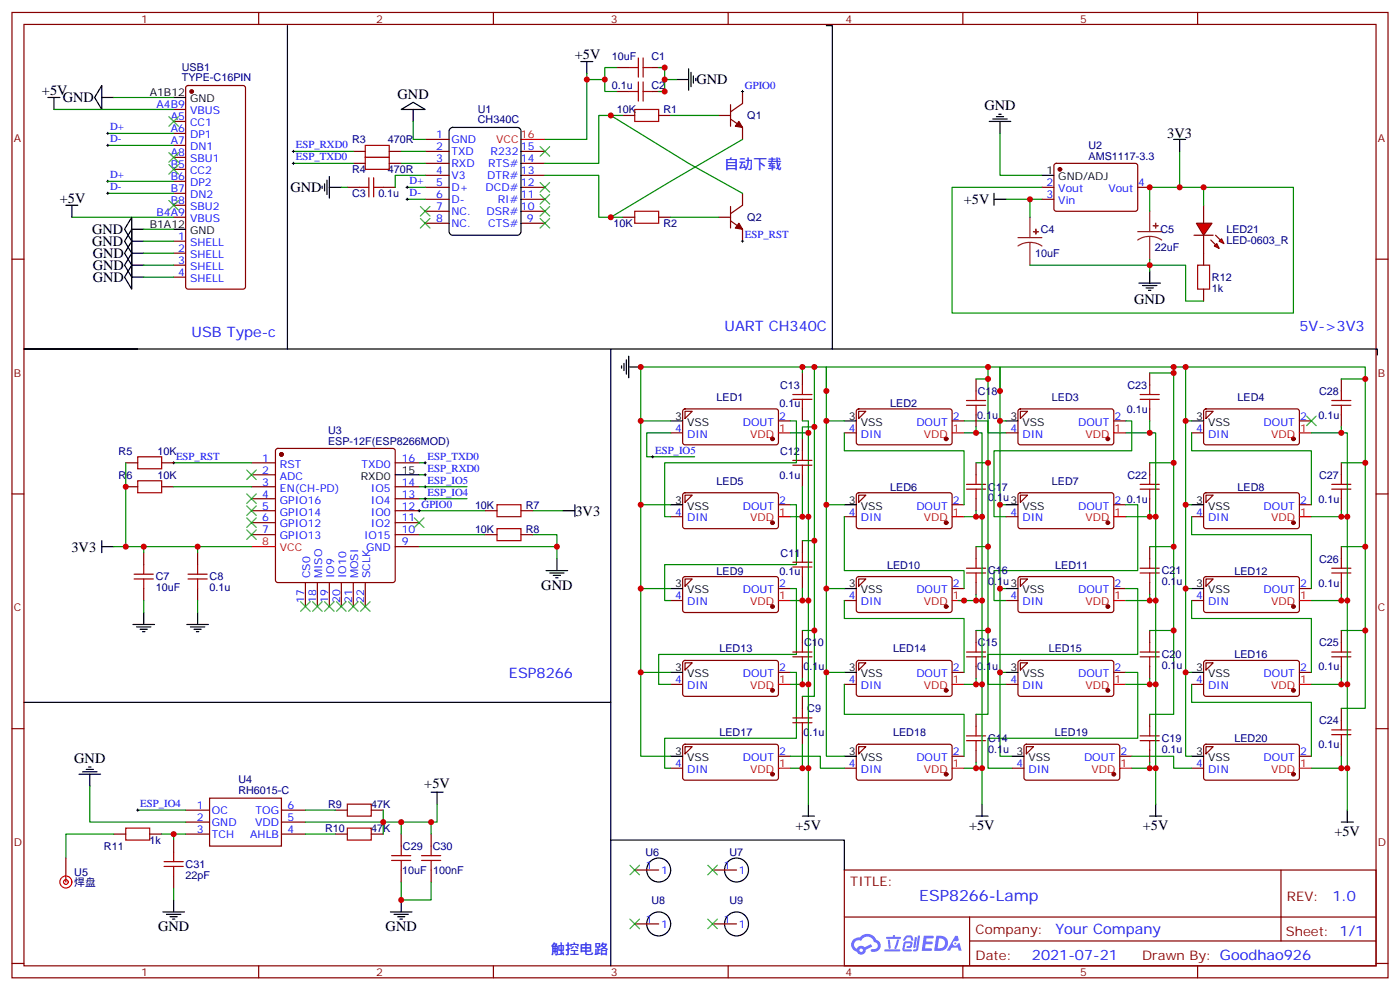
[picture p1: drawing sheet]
<svg xmlns="http://www.w3.org/2000/svg" width="412mm" height="292mm" viewBox="0 0 412 292" stroke-linecap="round" stroke-linejoin="round" font-family="sans-serif">
<g fill="none" stroke="#870000" stroke-width=".35">
<path d="M3.5 3.7h405.4v284.3h-405.4zM7.1 7.2h398.2v277.3h-398.2zM76.2 3.7v3.5M145.3 3.7v3.5M214.5 3.7v3.5M283.6 3.7v3.5M352.8 3.7v3.5M3.5 76.3h3.6M405.3 76.3h3.6M3.5 145.5h3.6M405.3 145.5h3.6M3.5 214.6h3.6"/>
<path d="M405.3 214.6h3.6M248.7 256.3h156.6v28.2h-156.6zM377.3 256.3v20.9M248.7 270.1h156.5M285.6 277.2h119.6M285.6 270.1v14.1M3.5 283.8h3.6M76.2 284.5v3.5M145.3 284.5v3.5M214.5 284.5v3.5M283.6 284.5v3.5M352.8 284.5v3.5"/>
<path d="M405.3 283.8h3.6"/>
</g>
<g fill="#5487ff">
<path d="M272.1 275.6h2.6l.3 .2-.1 .5-2 .1-.1 .9h1.6l.4 .4-.4 .4h-1.7l-.2 1.2h1.8l.3 .4-.2 .3-2.9 .1z"/>
<path d="M281.4 275.6h.7l.4 1.4-.7 .3a.74 .74 0 0 0-1.1 .3 .74 .74 0 0 0 .5 1 .74 .74 0 0 0 .9-.6l.5-.3 .7 2.3h-.9l-.2-.9h-1.9l-.5 .9h-.9z"/>
<path d="M269.5 276h.6l-.4 3a.31 .31 0 0 1-.3 .2 .31 .31 0 0 1-.3-.3z"/>
<path d="M270.4 275.6h.6l-.5 3.9a.89 .89 0 0 1-.7 .7 .89 .89 0 0 1-.9-.3l1-.4z"/>
<path d="M266.8 275.7l.6-.2 1.2 .1 .5 1.3-.6 .2-.4-1-1 .2a.95 .95 0 0 1-1 .8l-.1-.2z"/>
<path d="M266.4 277.4l1.8-.2a1.04 1.04 0 0 1 .6 1.1 1.04 1.04 0 0 1-.8 .9h-.7a.29 .29 0 0 1-.3-.3 .29 .29 0 0 1 .3-.3h.7l.2-.8-1.4 .1-.4 1.7 1.9 .1a.29 .29 0 0 1 .3 .3 .29 .29 0 0 1-.3 .2h-2l-.4-.3 .2-2z"/>
<path d="M260.5 279.7h4.4a.3 .3 0 0 1 .3 .3 .3 .3 0 0 1-.3 .2h-4.3z"/>
<path d="M264.3 276.7h.6l-.5 1.7a1.02 1.02 0 0 1-.7 1.1l-.2-.2z"/>
<path d="M261.5 276.8h.6l.3 2.4-.3 .3-.3-.2z"/>
<path d="M261.1 275.9h1.9l.2-.5h.5l-.1 .5h1.5a.29 .29 0 0 1 .3 .4 .29 .29 0 0 1-.3 .2h-3.9z"/>
<path d="M275.8 275.6l-.6 4.5h1.4a2.27 2.27 0 0 0 2.7-2.3 2.27 2.27 0 0 0-2.7-2.2zM276.6 276.4a1.5 1.5 0 0 1 1.8 1.5 1.5 1.5 0 0 1-1.9 1.4h-.3z"/>
<path d="M251.4 276.7a2.09 2.09 0 0 0 1 3.6 1.37 1.37 0 0 0 1.5 .9 1.37 1.37 0 0 0 1.1-1.4l2-1-.5-.7-1.8 .9a1.4 1.4 0 0 0-2.3 .4 1.32 1.32 0 0 1-.6-1.8 1.32 1.32 0 0 1 1.9-.5 2.02 2.02 0 0 1 2-1.2 2.02 2.02 0 0 1 1.8 1.6 1.09 1.09 0 0 1 1.1 1.4 1.09 1.09 0 0 1-1.6 .6 .41 .41 0 0 0-.5 .4 .41 .41 0 0 0 .4 .5 1.89 1.89 0 0 0 2.4-1.2 1.89 1.89 0 0 0-1.2-2.4 2.98 2.98 0 0 0-5-.7l-1 .2zM253.2 279.9a.52 .52 0 0 1 1 0 .52 .52 0 0 1-1 0z"/>
<circle cx="281.4" cy="277.9" r=".28"/>
</g>
<g fill="none" stroke="#870000" stroke-width=".35">
<path d="M181.7 19.9h3.5M192.3 19.9h3.5M51.2 32.2h3.5M51.2 35.8h3.5M51.2 39.3h3.5M54.9 25.4l.5-.2h16.2l.7 .4v58.9l-.4 .6-16.5 .1-.7-.5v-58.8zM181.7 27h3.5M183.4 34h3.6M192.3 27h3.5M194 34h3.6M211.7 34h3.5M215.2 35.1l3.5 2.4v3.6"/>
<path d="M215.2 30.8v6.4M218.7 27v3.5l-3.5 2.4M51.2 42.8h3.5M51.2 46.4h3.5M51.2 49.9h3.5M51.2 53.4h3.5M51.2 56.9h3.5M102.3 55.2h3.5M104.1 44.6h3.5M104.1 48.1h3.5M112.9 55.2h3.5M114.7 44.6h3.5"/>
<path d="M114.7 48.1h3.5M125.2 44.6h7.1M125.2 48.1h7.1M125.2 51.6h7.1M125.2 55.2h7.1M125.2 58.7h7.1M125.2 41.1h7.1M153.5 44.6h7M153.5 48.1h7M153.5 51.6h7M153.5 55.2h7M153.5 58.7h7"/>
<path d="M218.7 56.9v3.6l-3.5 2.4M306.9 55.2h3.5M306.9 58.7h3.5M310.7 48.3l.4-.2 23.6 .1 .4 .6v13l-.7 .4h-23.5l-.5-.7v-12.7zM335.1 55.2h3.6M51.2 60.5h3.5M51.2 64h3.5M51.2 71h3.5M51.2 74.6h3.5M51.2 78.1h3.5M125.2 62.2h7.1M125.2 65.8h7.1"/>
<path d="M153.5 62.2h7M153.5 65.8h7M183.4 64h3.6M194 64h3.6M211.7 64h3.5M215.2 65.1l3.5 2.4v3.5M215.2 60.8v6.4M51.2 81.6h3.5M236.4 109.9v3.5M287.5 111.6v3.5M338.7 109.9v3.5M395.1 111.6v3.5"/>
<path d="M37 136.3h3.6M47.6 136.3h3.6M74.1 136.3h7M74.1 139.8h7M81.4 132.3l.4-.2h33.9l.5 .2 .2 .5v38.1l-.2 .5-.5 .2h-33.9l-.5-.2-.2-.5v-38.1zM116.4 136.3h7.1M197.6 127.5h3.5M201.3 120.6l.5-.2 27.1 .1 .4 .6-.1 9.5-.6 .4h-27.1l-.4-.7v-9.2zM201.8 121.1h2.1l-2.1 2.2zM229.3 124h3.5M236.4 120.4v3.6M236.4 129.3v3.5"/>
<path d="M236.4 139.8v3.6M248.7 127.5h3.5M252.5 120.6l.4-.2 27.1 .1 .5 .6-.1 9.5-.6 .4h-27.1l-.5-.7v-9.2zM252.9 121.1h2.2l-2.2 2.2zM280.5 124h3.5M287.5 122.2v3.5M287.5 136.3v3.5M296.3 127.5h3.6M300.1 120.6l.5-.2 27.1 .1 .4 .6-.1 9.5-.6 .4h-27.1l-.4-.7v-9.2zM300.6 121.1h2.1l-2.1 2.2zM328.1 124h3.5M338.7 120.4v3.6"/>
<path d="M338.7 136.3v3.5M351 127.5h3.5M354.8 120.6l.4-.2 27.1 .1 .5 .6-.1 9.5-.6 .4h-27.1l-.5-.7v-9.2zM355.2 121.1h2.2l-2.2 2.2zM382.8 124h3.5M395.1 122.2v3.5M395.1 136.3v3.5M37 143.4h3.6M47.6 143.4h3.6M74.1 143.4h7M74.1 146.9h7M74.1 150.4h7"/>
<path d="M74.1 154h7M74.1 157.5h7M116.4 143.4h7.1M116.4 146.9h7.1M116.4 150.4h7.1M116.4 154h7.1M116.4 157.5h7.1M142.9 150.4h3.5M142.9 157.5h3.5M153.5 150.4h3.5M153.5 157.5h3.5M197.6 152.2h3.5"/>
<path d="M201.3 145.3l.5-.2 27.1 .1 .4 .6-.1 9.5-.6 .4h-27.1l-.4-.7v-9.2zM201.8 145.8h2.1l-2.1 2.2zM229.3 148.7h3.5M236.4 159.2v3.6M248.7 152.2h3.5M252.5 145.3l.4-.2 27.1 .1 .5 .6-.1 9.5-.6 .4h-27.1l-.5-.7v-9.2zM252.9 145.8h2.2l-2.2 2.2zM280.5 148.7h3.5M287.5 146.9v3.5M296.3 152.2h3.6M300.1 145.3l.5-.2 27.1 .1 .4 .6-.1 9.5-.6 .4h-27.1l-.4-.7v-9.2zM300.6 145.8h2.1l-2.1 2.2z"/>
<path d="M328.1 148.7h3.5M338.7 146.9v3.5M351 152.2h3.5M354.8 145.3l.4-.2 27.1 .1 .5 .6-.1 9.5-.6 .4h-27.1l-.5-.7v-9.2zM355.2 145.8h2.2l-2.2 2.2zM382.8 148.7h3.5M395.1 146.9v3.5M42.3 162.8v3.5M42.3 173.4v3.5M58.2 162.8v3.5M58.2 173.4v3.5M90 171.6v7"/>
<path d="M93.5 171.6v7M97 171.6v7M100.5 171.6v7M104.1 171.6v7M107.6 171.6v7M116.4 161h7.1M197.6 176.9h3.5M201.3 170l.5-.2 27.1 .1 .4 .6-.1 9.5-.6 .4-27.1-.1-.4-.6v-9.2zM201.8 170.5h2.1l-2.1 2.1zM229.3 173.4h3.5M236.4 169.8v3.6M248.7 176.9h3.5"/>
<path d="M252.5 170l.4-.2 27.1 .1 .5 .6-.1 9.5-.6 .4-27.1-.1-.5-.6v-9.2zM252.9 170.5h2.2l-2.2 2.1zM280.5 173.4h3.5M287.5 161v3.5M287.5 171.6v3.5M296.3 176.9h3.6M300.1 170l.5-.2 27.1 .1 .4 .6-.1 9.5-.6 .4-27.1-.1-.4-.6v-9.2zM300.6 170.5h2.1l-2.1 2.1zM328.1 173.4h3.5M338.7 161v3.5M338.7 171.6v3.5M351 176.9h3.5"/>
<path d="M354.8 170l.4-.2 27.1 .1 .5 .6-.1 9.5-.6 .4-27.1-.1-.5-.6v-9.2zM355.2 170.5h2.2l-2.2 2.1zM382.8 173.4h3.5M395.1 161v3.5M395.1 171.6v3.5M201.3 194.7l.5-.2 27.1 .1 .4 .6-.1 9.5-.6 .4-27.1-.1-.4-.6v-9.2zM201.8 195.2h2.1l-2.1 2.1zM229.3 198h3.5M236.4 185.7v3.5M236.4 196.3v3.5M252.5 194.7l.4-.2 27.1 .1 .5 .6-.1 9.5-.6 .4-27.1-.1-.5-.6v-9.2zM252.9 195.2h2.2l-2.2 2.1z"/>
<path d="M280.5 198h3.5M287.5 185.7v3.5M287.5 196.3v3.5M300.1 194.7l.5-.2 27.1 .1 .4 .6-.1 9.5-.6 .4-27.1-.1-.4-.6v-9.2zM300.6 195.2h2.1l-2.1 2.1zM328.1 198h3.5M338.7 185.7v3.5M338.7 196.3v3.5M354.8 194.7l.4-.2 27.1 .1 .5 .6-.1 9.5-.6 .4-27.1-.1-.5-.6v-9.2zM355.2 195.2h2.2l-2.2 2.1zM382.8 198h3.5M395.1 185.7v3.5"/>
<path d="M395.1 196.3v3.5M197.6 201.6h3.5M201.3 219.4l.5-.2 27.1 .1 .4 .6-.1 9.5-.6 .4-27.1-.1-.4-.6v-9.2zM201.8 219.9h2.1l-2.1 2.1zM236.4 205.1v3.5M236.4 215.7v3.5M248.7 201.6h3.5M252.5 219.4l.4-.2 27.1 .1 .5 .6-.1 9.5-.6 .4-27.1-.1-.5-.6v-9.2zM252.9 219.9h2.2l-2.2 2.1zM287.5 210.4v3.5M296.3 201.6h3.6M301.9 219.4l.4-.2 27.1 .1 .4 .6v9.5l-.7 .4-27-.1-.5-.6v-9.2z"/>
<path d="M302.3 219.9h2.1l-2.1 2.1zM338.7 210.4v3.5M351 201.6h3.5M354.8 219.4l.4-.2 27.1 .1 .5 .6-.1 9.5-.6 .4-27.1-.1-.5-.6v-9.2zM355.2 219.9h2.2l-2.2 2.1zM395.1 208.6v3.6M395.1 219.2v3.5M54.7 238.6h7M61.7 235.1h21.2v14.1h-21.2zM82.9 238.6h7.1M98.8 238.6h3.5M109.4 238.6h3.5"/>
<path d="M197.6 226.3h3.5M229.3 222.7h3.5M248.7 226.3h3.5M280.5 222.7h3.5M287.5 221v3.5M298.1 226.3h3.5M329.8 222.7h3.6M338.7 221v3.5M351 226.3h3.5M382.8 222.7h3.5M19.4 252.7v7.1M33.5 245.7h3.5"/>
<path d="M44.1 245.7h3.5M51.2 247.4v3.6M51.2 258v3.5M54.7 242.1h7M54.7 245.7h7M82.9 242.1h7.1M82.9 245.7h7.1M98.8 245.7h3.5M109.4 245.7h3.5M118.2 245.7v3.5M118.2 256.3v3.5M127 245.7v3.5"/>
<path d="M127 256.3v3.5"/>
</g>
<g fill="#870000" stroke="#870000" stroke-width=".35">
<path d="M217.7 35.8l1 1.7-2.1-.3z"/>
<path d="M217.7 65.8l1 1.7-2.1-.3z"/>
<circle cx="56.4" cy="27" r=".53"/>
<circle cx="82.9" cy="133.8" r=".53"/>
<circle cx="227.5" cy="129.3" r=".53"/>
<circle cx="278.7" cy="129.3" r=".53"/>
<circle cx="326.3" cy="129.3" r=".53"/>
<circle cx="381" cy="129.3" r=".53"/>
<circle cx="227.5" cy="154" r=".53"/>
<circle cx="278.7" cy="154" r=".53"/>
<circle cx="326.3" cy="154" r=".53"/>
<circle cx="381" cy="154" r=".53"/>
<circle cx="227.5" cy="178.6" r=".53"/>
<circle cx="278.7" cy="178.6" r=".53"/>
<circle cx="326.3" cy="178.6" r=".53"/>
<circle cx="381" cy="178.6" r=".53"/>
<circle cx="227.5" cy="203.3" r=".53"/>
<circle cx="278.7" cy="203.3" r=".53"/>
<circle cx="326.3" cy="203.3" r=".53"/>
<circle cx="381" cy="203.3" r=".53"/>
<circle cx="227.5" cy="228" r=".53"/>
<circle cx="278.7" cy="228" r=".53"/>
<circle cx="328.1" cy="228" r=".53"/>
<circle cx="381" cy="228" r=".53"/>
<circle cx="312.2" cy="49.9" r=".53"/>
</g>
<g fill="none" stroke="#000" stroke-width=".35">
<path d="M84.7 7.5v95.3h-77.6h33.5M171.1 18.1h3.5M172.9 18.1v3.6M243.4 7.5h1.8v95.3h-160.5M14.1 28.7h3.5M15.9 28.7v3.5M30 25.2v7l-2.1-3.5zM30 28.7h3.5M51.2 28.7h3.5M118.2 32.2l3.5-2.1 3.5 2.1zM121.7 32.2v3.6M132.5 38l.8-.5h19.1l.9 .5 .2 .6v29.6l-.5 .9-.6 .2h-19.1l-.8-.5-.2-.6v-29.6z"/>
<path d="M199.3 23.4h3.5M202.8 20.2v6.4M203.6 21.3v4.2M204.3 22.4v2.1M205 23.1v.7M291.4 35.8h6.3M292.5 35.1h4.2M293.5 34.4h2.1M294.2 33.7h.7M294.6 35.8v3.5M94.9 54.8v.7M95.6 54.1v2.1"/>
<path d="M96.3 53.1v4.2M97 55.2h3.5M97 52v6.3M292.8 58.7h3.5M292.8 56.9v3.6M306.9 51.6h3.5M345.7 41.1h3.5M347.5 41.1v3.5M19.4 60.5h3.5M21.2 60.5v3.5M38.8 67.5v7.1l-2.1-3.6zM38.8 71v7.1l-2.1-3.5z"/>
<path d="M38.8 74.6v7l-2.1-3.5zM38.8 78.1v7.1l-2.1-3.6zM38.8 64v7l-2.1-3.5zM38.8 67.5h3.5M38.8 71h3.5M38.8 74.6h3.5M38.8 78.1h3.5M51.2 67.5h3.5M338.7 79.9v3.5M38.8 81.6h3.5M335.5 83.4h6.3M336.5 84.1h4.3"/>
<path d="M337.6 84.8h2.1M338.3 85.5h.7M179.9 102.8v104.1h-172.8M183.1 107.7v.7M183.8 107v2.1M184.5 106v4.2M185.2 108.1h3.5M185.2 104.9v6.4M245.2 102.8h160.5v1.8M116.4 139.8h7.1M197.6 124h3.5M248.7 124h3.5"/>
<path d="M296.3 124h3.6M351 124h3.5M30 159.2v3.6M165.8 150.4h3.5M169.3 148.7v3.5M197.6 148.7h3.5M248.7 148.7h3.5M296.3 148.7h3.6M351 148.7h3.5M30 161h3.5M160.9 168.1h6.3M161.9 168.8h4.3"/>
<path d="M163 169.5h2.1M163.7 170.2h.7M164 164.5v3.6M197.6 173.4h3.5M248.7 173.4h3.5M296.3 173.4h3.6M351 173.4h3.5M39.2 183.9h6.3M40.2 184.6h4.2M41.3 185.3h2.1M42 186.1h.7M42.3 180.4v3.5"/>
<path d="M55 183.9h6.4M56.1 184.6h4.2M57.1 185.3h2.2M57.9 186.1h.7M58.2 180.4v3.5M197.6 198h3.5M248.7 198h3.5M296.3 198h3.6M351 198h3.5M179.9 206.9v77.6M23.3 228h6.3M24.3 227.3h4.3"/>
<path d="M25.4 226.6h2.1M26.1 225.9h.7M26.5 228v3.6M127 233.3h3.5M128.8 233.3v3.6M197.6 222.7h3.5M238.1 236.9v3.5M248.7 222.7h3.5M289.3 236.9v3.5M298.1 222.7h3.5M340.4 236.9v3.5M351 222.7h3.5"/>
<path d="M396.9 238.6v3.5M236.4 240.4h3.5M287.5 240.4h3.5M338.7 240.4h3.5M395.1 242.1h3.5M48 268.6h6.3M49 269.3h4.3M50.1 270h2.1M50.8 270.7h.7M51.2 265.1v3.5M115 268.6h6.4M116.1 269.3h4.2"/>
<path d="M117.1 270h2.1M117.8 270.7h.7M118.2 265.1v3.5"/>
</g>
<g fill="none" stroke="#008700" stroke-width=".35">
<path d="M181.7 19.9h-3.5v3.5h-5.3v-1.7M194 19.9h1.8v3.5h3.5M15.9 32.2h35.3M31.7 39.3h19.5M33.5 28.7h17.7M121.7 35.8v5.3h3.5M172.9 23.4v17.7h-12.4M178.2 23.4v3.6h3.5M179.9 34l22.9 14.1 15.9 8.8M183.4 34h-7v14.1h-15.9M195.8 23.4v3.6h-1.8M197.6 34h14.1"/>
<path d="M294.6 39.3v12.3h12.3M31.7 42.8h19.5M31.7 53.4h19.5M31.7 56.9h19.5M86.4 44.6h17.7M86.4 48.1h17.7M100.5 55.2h1.8M118.2 44.6h7M118.2 48.1h7M119.9 55.2h5.3M119.9 58.7h5.3M125.2 51.6h-8.8v3.6"/>
<path d="M160.5 51.6h15.9v12.4h7M218.7 41.1l-38.8 22.9M296.3 58.7h10.6M303.4 58.7v5.3M347.5 44.6v10.6h7M21.2 64h30M42.3 71h8.9M42.3 74.6h8.9M42.3 78.1h8.9M42.3 67.5h8.9M197.6 64h14.1M303.4 78.1h35.3v1.8"/>
<path d="M42.3 81.6h8.9M236.4 108.1v1.8M239.9 108.1v97h-3.5M243.4 115.1v-7h51.2v15.9h1.7M287.5 111.6h3.5M291 108.1v102.3h-3.5M294.6 115.1v-7h54.6v15.9h1.8M338.7 109.9h7M345.7 108.1v102.3h-7M349.2 108.1h53v100.5h-7.1M395.1 111.6h7.1M37 136.3v24.7"/>
<path d="M51.2 136.3h22.9M123.5 136.3h1.7M123.5 139.8h1.7M188.7 124v24.7h8.9M197.6 124h-8.9v-15.9h54.7v15.9h5.3M197.6 127.5h-7.1v7h14.1M232.8 127.5h5.3v24.7M236.4 124h1.7v3.5M239.9 125.7h-3.5v3.6M243.4 124v24.7h5.3M248.7 127.5v5.3h35.3v15.9M284 124h7v3.5h5.3"/>
<path d="M284 127.5h5.3v24.7M287.5 136.3h3.5M287.5 125.7v1.8M294.6 124v24.7h1.7M331.6 124h1.8v8.8h-40.6v19.4h3.5M331.6 127.5h8.8v24.7M338.7 136.3h7M338.7 124v3.5M349.2 124v24.7h1.8M351 127.5v5.3h35.3v15.9M395.1 125.7v1.8h-8.8M395.1 136.3h7.1"/>
<path d="M51.2 143.4h22.9M123.5 143.4h14.1M123.5 150.4h19.4M123.5 157.5h19.4M123.5 146.9h14.1M157 150.4h8.8M157 157.5h7v3.5M188.7 148.7v24.7h8.9M232.8 148.7h1.8v17.6h-38.8v10.6h1.8M232.8 152.2h5.3v24.7M236.4 143.4v8.8M236.4 159.2h3.5"/>
<path d="M243.4 148.7v24.7h5.3M248.7 152.2v15.9h35.3v5.3M284 152.2h5.3v24.7M287.5 150.4v1.8M294.6 148.7v24.7h1.7M331.6 148.7h3.5v19.4h-42.3v8.8h3.5M331.6 152.2h8.8v24.7M338.7 150.4v1.8M349.2 148.7v24.7h1.8M351 152.2v5.3h35.3v15.9M386.3 152.2h10.6v24.7M395.1 150.4v1.8"/>
<path d="M33.5 161h40.6M42.3 161v1.8M42.3 176.9v3.5M58.2 161v1.8M58.2 176.9v3.5M123.5 161h40.5v3.5M188.7 173.4v24.6h8.9M232.8 173.4h1.8v19.4h-40.6v8.8h3.6M232.8 176.9h5.3v24.7M236.4 173.4v3.5M243.4 173.4v24.6h5.3M248.7 176.9v5.3h35.3v15.8"/>
<path d="M282.2 176.9h7.1v24.7M287.5 175.1v1.8M287.5 161h3.5M294.6 173.4v24.6h1.7M331.6 173.4h3.5v19.4h-44.1v8.8h5.3M331.6 176.9h8.8v24.7M338.7 161h7M338.7 175.1v1.8M349.2 173.4v24.6h1.8M351 176.9v5.3h35.3v15.8M386.3 176.9h10.6v24.7M395.1 161h7.1"/>
<path d="M395.1 175.1v1.8M188.7 198v24.7h8.9M232.8 198h1.8v19.5h-38.8v8.8h1.8M236.4 199.8v1.8M236.4 185.7h3.5M243.4 198v24.7h5.3M287.5 185.7h3.5M287.5 199.8v1.8M294.6 198v24.7h3.5M331.6 198h3.5v19.5h-44.1v8.8h7.1M338.7 185.7h7M338.7 199.8v1.8"/>
<path d="M349.2 198v24.7h1.8M395.1 185.7h7.1M395.1 199.8v1.8M232.8 201.6h5.3v24.7M236.4 219.2v7.1M248.7 201.6v8.8h35.3v12.3M284 201.6h5.3v24.7M331.6 201.6h8.8v24.7M351 201.6v5.3h35.3v15.8M386.3 201.6h10.6v24.7M26.5 231.6v10.5h28.2M40.6 238.6h14.1"/>
<path d="M90 238.6h8.8M112.9 238.6v7.1M128.8 236.9v5.2h-38.8M232.8 222.7h8.9v3.6h7M232.8 226.3h5.3v10.6M284 226.3h5.3v10.6M287.5 224.5v1.8M333.4 222.7h12.3v3.6h5.3M333.4 226.3h7v10.6M338.7 224.5v1.8M386.3 226.3h10.6v12.3M395.1 222.7v3.6"/>
<path d="M33.5 245.7h-14.1v7M47.6 245.7h7.1M51.2 245.7v1.7M90 245.7h8.8M118.2 259.8v5.3h8.8v-5.3M118.2 242.1v3.6M127 242.1v3.6M51.2 261.5v3.6"/>
</g>
<g fill="none" stroke="#3c3" stroke-width=".35">
<path d="M49.7 34.4l2.9 2.8M52.6 34.4l-2.9 2.8M49.7 44.9l2.9 2.9M49.7 48.5l2.9 2.8M49.7 59.1l2.9 2.8M52.6 44.9l-2.9 2.9M52.6 48.5l-2.9 2.8M52.6 59.1l-2.9 2.8M159.1 43.2l2.8 2.8M159.1 53.8l2.8 2.8M159.1 57.3l2.8 2.8M161.9 43.2l-2.8 2.8"/>
<path d="M161.9 53.8l-2.8 2.8M161.9 57.3l-2.8 2.8M123.8 60.8l2.8 2.8M123.8 64.3l2.8 2.9M126.6 60.8l-2.8 2.8M126.6 64.3l-2.8 2.9M159.1 60.8l2.8 2.8M159.1 64.3l2.8 2.9M161.9 60.8l-2.8 2.8M161.9 64.3l-2.8 2.9M72.7 138.4l2.8 2.9M75.5 138.4l-2.8 2.9"/>
<path d="M384.9 122.6l2.8 2.8M387.7 122.6l-2.8 2.8M72.7 145.5l2.8 2.8M72.7 149l2.8 2.8M72.7 152.5l2.8 2.9M72.7 156.1l2.8 2.8M75.5 145.5l-2.8 2.8M75.5 149l-2.8 2.8M75.5 152.5l-2.8 2.9M75.5 156.1l-2.8 2.8M122.1 152.5l2.8 2.9M124.9 152.5l-2.8 2.9"/>
<path d="M88.5 177.2l2.9 2.9M91.4 177.2l-2.9 2.9M92.1 177.2l2.8 2.9M94.9 177.2l-2.8 2.9M95.6 177.2l2.8 2.9M98.4 177.2l-2.8 2.9M99.1 177.2l2.9 2.9M102 177.2l-2.9 2.9M102.7 177.2l2.8 2.9M105.5 177.2l-2.8 2.9M106.2 177.2l2.8 2.9M109 177.2l-2.8 2.9"/>
</g>
<g fill="none" stroke="#000" stroke-width=".29">
<path d="M31.4 39.3h.7M31.7 38.9v.8M218.4 27h.7M218.7 26.6v.7M31.4 42.8h.7M31.4 53.4h.7M31.4 56.9h.7M31.7 42.5v.7M31.7 53.1v.7M31.7 56.6v.7M86.1 44.6h.7M86.1 48.1h.7"/>
<path d="M86.4 44.2v.7M86.4 47.8v.7M119.6 55.2h.7M119.6 58.7h.7M119.9 54.8v.7M119.9 58.3v.8M218.4 71h.7M218.7 70.7v.7M50.8 136.3h.7M51.2 136v.7M124.9 136.3h.7M124.9 139.8h.7"/>
<path d="M125.2 136v.7M125.2 139.5v.7M191.9 134.5h.7M192.3 134.2v.7M123.1 150.4h.7M123.5 150.1v.7M124.9 143.4h.7M124.9 146.9h.7M125.2 143v.7M125.2 146.5v.7M40.2 238.6h.7M40.6 238.3v.7"/>
</g>
<g fill="none" stroke="#f00" stroke-width=".35">
<path d="M153.5 41.1h7M229.3 127.5h3.5M280.5 127.5h3.5M328.1 127.5h3.5M382.8 127.5h3.5M229.3 152.2h3.5M280.5 152.2h3.5M328.1 152.2h3.5M382.8 152.2h3.5M74.1 161h7M229.3 176.9h3.5M280.5 176.9h3.5"/>
<path d="M328.1 176.9h3.5M382.8 176.9h3.5M229.3 201.6h3.5M280.5 201.6h3.5M328.1 201.6h3.5M382.8 201.6h3.5M229.3 226.3h3.5M280.5 226.3h3.5M329.8 226.3h3.6M382.8 226.3h3.5"/>
<circle cx="19.4" cy="259.8" r="1.76"/>
<circle cx="19.4" cy="259.8" r=".71"/>
</g>
<g fill="none" stroke="#a10000" stroke-width=".35">
<path d="M185.2 19.9h2.8M188 17.1v5.6M189.4 19.9h2.9M189.4 17.1v5.6M185.2 27h2.8M187 32.2h7v3.6h-7zM188 24.1v5.7M189.4 24.1v5.7M189.4 27h2.9M105.8 55.2h2.9M107.6 42.8h7.1v3.6h-7.1zM107.6 46.4h7.1v3.5h-7.1z"/>
<path d="M108.7 52.4v5.6M110.1 55.2h2.8M110.1 52.4v5.6M187 62.2h7v3.6h-7zM233.5 116.2h5.7M233.5 117.6h5.7M236.4 113.4v2.8M236.4 117.6v2.8M284.7 118h5.6M284.7 119.4h5.6M287.5 115.1v2.9M287.5 119.4v2.8"/>
<path d="M335.8 116.2h5.7M335.8 117.6h5.7M338.7 113.4v2.8M338.7 117.6v2.8M392.3 118h5.6M392.3 119.4h5.6M395.1 115.1v2.9M395.1 119.4v2.8M40.6 134.5h7v3.6h-7zM233.5 137h5.7M233.5 135.6h5.7M236.4 132.8v2.8"/>
<path d="M236.4 137v2.8M287.5 139.8v2.9M338.7 139.8v2.9M395.1 139.8v2.9M40.6 141.6h7v3.5h-7zM146.4 148.7h7.1v3.5h-7.1zM146.4 155.7h7.1v3.5h-7.1zM284.7 144.1h5.6M284.7 142.7h5.6M287.5 144.1v2.8M335.8 144.1h5.7M335.8 142.7h5.7"/>
<path d="M338.7 144.1v2.8M392.3 144.1h5.6M392.3 142.7h5.6M395.1 144.1v2.8M39.5 170.5h5.7M39.5 169.1h5.7M42.3 166.3v2.8M42.3 170.5v2.9M55.4 170.5h5.6M55.4 169.1h5.6M58.2 166.3v2.8M58.2 170.5v2.9"/>
<path d="M233.5 167h5.7M233.5 165.6h5.7M236.4 162.8v2.8M236.4 167v2.8M284.7 168.8h5.6M284.7 167.4h5.6M287.5 164.5v2.9M287.5 168.8v2.8M335.8 168.8h5.7M335.8 167.4h5.7M338.7 164.5v2.9M338.7 168.8v2.8"/>
<path d="M392.3 168.8h5.6M392.3 167.4h5.6M395.1 164.5v2.9M395.1 168.8v2.8M233.5 193.5h5.7M233.5 192.1h5.7M236.4 189.2v2.9M236.4 193.5v2.8M284.7 193.5h5.6M284.7 192.1h5.6M287.5 189.2v2.9M287.5 193.5v2.8"/>
<path d="M335.8 193.5h5.7M335.8 192.1h5.7M338.7 189.2v2.9M338.7 193.5v2.8M392.3 193.5h5.6M392.3 192.1h5.6M395.1 189.2v2.9M395.1 193.5v2.8M233.5 212.9h5.7M233.5 211.5h5.7M236.4 208.6v2.9M236.4 212.9v2.8"/>
<path d="M284.7 218.2h5.6M284.7 216.7h5.6M287.5 213.9v2.8M287.5 218.2v2.8M335.8 218.2h5.7M335.8 216.7h5.7M338.7 213.9v2.8M338.7 218.2v2.8M392.3 216.4h5.6M392.3 215h5.6M395.1 212.2v2.8M395.1 216.4v2.8"/>
<path d="M102.3 236.9h7.1v3.5h-7.1zM37 243.9h7.1v3.5h-7.1zM48.3 255.2h5.7M48.3 253.8h5.7M51.2 251v2.8M51.2 255.2v2.8M102.3 243.9h7.1v3.5h-7.1zM115.4 253.4h5.6M115.4 252h5.6M118.2 249.2v2.8M118.2 253.4v2.9M124.2 253.4h5.6"/>
<path d="M124.2 252h5.6M127 249.2v2.8M127 253.4v2.9"/>
</g>
<path d="M299.9 70h7M303.4 71.4l-1.9 .2-1.6 .9M303.4 71.4l1.8 .2 1.7 .9M303.4 64v6M303.4 71.4v6.7" fill="none" stroke="#8c2424" stroke-width=".35"/>
<g fill="#8c2424" stroke="#8c2424" stroke-width=".35">
<path d="M304.4 68.2l1.5 .1z"/>
<path d="M305.1 67.5l.1 1.4z"/>
</g>
<g fill="#f00" stroke="#870000" stroke-width=".35">
<path d="M352.4 65.8h4.6l-2.5 3.5z"/>
<path d="M351.7 69.3h5.7z"/>
</g>
<g fill="#870000" stroke="#870000" stroke-width=".35">
<path d="M358.1 69.3l1.4 1.4z"/>
<path d="M356.7 70.7l1.4 1.4z"/>
</g>
<g fill="#f00" stroke="#870000" stroke-width=".35">
<path d="M359.1 71l.7-.7 .7 1.5z"/>
<path d="M357.7 72.5l.7-.7 .7 1.4z"/>
</g>
<path d="M354.5 60.5v5.3M354.5 69.3v8.8M354.5 85.2v3.5M187 256.3h7M209.9 256.3h7.1M187 272.1h7M209.9 272.1h7.1" fill="none" stroke="#870000" stroke-width=".35"/>
<path d="M306.9 55.2h-26.4v37h100.5v-37h-26.5v5.3M347.5 55.2h-8.8v7M338.7 76.3v1.8h10.5v10.6h5.3M232.8 124h1.8v12.3h-38.8v15.9h1.8M395.1 127.5h1.8v24.7" fill="none" stroke="#008700" stroke-width=".35"/>
<path d="M352.8 78.1h3.5v7.1h-3.5z" fill="none" stroke="#a10000" stroke-width=".35"/>
<path d="M335.1 68.2h7.1M338.7 69.6l-1.9 .3-1.7 .8M338.7 69.6l1.8 .3 1.7 .8M338.7 62.2v6M338.7 69.6v6.7" fill="none" stroke="#8c2424" stroke-width=".35"/>
<g fill="#8c2424" stroke="#8c2424" stroke-width=".35">
<path d="M339.7 66.5h1.4z"/>
<path d="M340.4 65.8v1.4z"/>
</g>
<g fill="none" stroke="#000" stroke-width=".35">
<path d="M179.9 247.4h68.8v8.9"/>
<circle cx="194" cy="256.3" r="3.5"/>
<circle cx="217" cy="256.3" r="3.5"/>
<circle cx="194" cy="272.1" r="3.5"/>
<circle cx="217" cy="272.1" r="3.5"/>
</g>
<path d="M185.6 254.8l2.8 2.9M188.4 254.8l-2.8 2.9M208.5 254.8l2.8 2.9M211.3 254.8l-2.8 2.9M185.6 270.7l2.8 2.8M188.4 270.7l-2.8 2.8M208.5 270.7l2.8 2.8M211.3 270.7l-2.8 2.8" fill="none" stroke="#3c3" stroke-width=".35"/>
<g fill="#c00">
<circle cx="178.2" cy="23.4" r=".88"/>
<circle cx="195.8" cy="23.4" r=".88"/>
<circle cx="195.8" cy="27" r=".88"/>
<circle cx="195.8" cy="19.9" r=".88"/>
<circle cx="172.9" cy="23.4" r=".88"/>
<circle cx="179.9" cy="34" r=".88"/>
<circle cx="179.9" cy="64" r=".88"/>
<circle cx="42.3" cy="161" r=".88"/>
<circle cx="58.2" cy="161" r=".88"/>
<circle cx="37" cy="161" r=".88"/>
<circle cx="37" cy="143.4" r=".88"/>
<circle cx="188.7" cy="124" r=".88"/>
<circle cx="188.7" cy="148.7" r=".88"/>
<circle cx="188.7" cy="173.4" r=".88"/>
<circle cx="188.7" cy="198" r=".88"/>
<circle cx="243.4" cy="124" r=".88"/>
<circle cx="243.4" cy="148.7" r=".88"/>
<circle cx="243.4" cy="173.4" r=".88"/>
<circle cx="243.4" cy="198" r=".88"/>
<circle cx="243.4" cy="115.1" r=".88"/>
<circle cx="294.6" cy="124" r=".88"/>
<circle cx="294.6" cy="148.7" r=".88"/>
<circle cx="294.6" cy="173.4" r=".88"/>
<circle cx="294.6" cy="198" r=".88"/>
<circle cx="294.6" cy="115.1" r=".88"/>
<circle cx="349.3" cy="124" r=".88"/>
<circle cx="349.3" cy="148.7" r=".88"/>
<circle cx="349.3" cy="173.4" r=".88"/>
<circle cx="349.3" cy="198" r=".88"/>
<circle cx="236.4" cy="226.3" r=".88"/>
<circle cx="238.1" cy="226.3" r=".88"/>
<circle cx="236.4" cy="201.6" r=".88"/>
<circle cx="239.9" cy="185.7" r=".88"/>
<circle cx="238.1" cy="201.6" r=".88"/>
<circle cx="239.9" cy="159.2" r=".88"/>
<circle cx="238.1" cy="176.9" r=".88"/>
<circle cx="238.1" cy="152.2" r=".88"/>
<circle cx="236.4" cy="176.9" r=".88"/>
<circle cx="236.4" cy="152.2" r=".88"/>
<circle cx="239.9" cy="125.7" r=".88"/>
<circle cx="239.9" cy="108.1" r=".88"/>
<circle cx="238.1" cy="127.5" r=".88"/>
<circle cx="236.4" cy="108.1" r=".88"/>
<circle cx="287.5" cy="226.3" r=".88"/>
<circle cx="291" cy="108.1" r=".88"/>
<circle cx="289.3" cy="226.3" r=".88"/>
<circle cx="287.5" cy="201.6" r=".88"/>
<circle cx="291" cy="185.7" r=".88"/>
<circle cx="289.3" cy="201.6" r=".88"/>
<circle cx="287.5" cy="176.9" r=".88"/>
<circle cx="291" cy="161" r=".88"/>
<circle cx="289.3" cy="176.9" r=".88"/>
<circle cx="287.5" cy="152.2" r=".88"/>
<circle cx="291" cy="136.3" r=".88"/>
<circle cx="289.3" cy="152.2" r=".88"/>
<circle cx="287.5" cy="127.5" r=".88"/>
<circle cx="291" cy="111.6" r=".88"/>
<circle cx="338.7" cy="226.3" r=".88"/>
<circle cx="345.7" cy="108.1" r=".88"/>
<circle cx="340.4" cy="226.3" r=".88"/>
<circle cx="338.7" cy="201.6" r=".88"/>
<circle cx="345.7" cy="185.7" r=".88"/>
<circle cx="340.4" cy="201.6" r=".88"/>
<circle cx="338.7" cy="176.9" r=".88"/>
<circle cx="345.7" cy="161" r=".88"/>
<circle cx="340.4" cy="176.9" r=".88"/>
<circle cx="338.7" cy="152.2" r=".88"/>
<circle cx="345.7" cy="136.3" r=".88"/>
<circle cx="340.4" cy="152.2" r=".88"/>
<circle cx="338.7" cy="127.5" r=".88"/>
<circle cx="345.7" cy="109.9" r=".88"/>
<circle cx="395.1" cy="226.3" r=".88"/>
<circle cx="349.3" cy="108.1" r=".88"/>
<circle cx="396.9" cy="226.3" r=".88"/>
<circle cx="395.1" cy="201.6" r=".88"/>
<circle cx="402.2" cy="185.7" r=".88"/>
<circle cx="396.9" cy="201.6" r=".88"/>
<circle cx="395.1" cy="176.9" r=".88"/>
<circle cx="402.2" cy="161" r=".88"/>
<circle cx="396.9" cy="176.9" r=".88"/>
<circle cx="395.1" cy="152.2" r=".88"/>
<circle cx="402.2" cy="136.3" r=".88"/>
<circle cx="402.2" cy="111.6" r=".88"/>
<circle cx="284" cy="176.9" r=".88"/>
<circle cx="118.2" cy="242.1" r=".88"/>
<circle cx="127" cy="242.1" r=".88"/>
<circle cx="118.2" cy="265.1" r=".88"/>
<circle cx="112.9" cy="242.1" r=".88"/>
<circle cx="51.2" cy="245.7" r=".88"/>
<circle cx="303.4" cy="58.7" r=".88"/>
<circle cx="338.7" cy="78.1" r=".88"/>
<circle cx="354.5" cy="55.2" r=".88"/>
<circle cx="347.5" cy="55.2" r=".88"/>
<circle cx="338.7" cy="55.2" r=".88"/>
<circle cx="188.7" cy="108.1" r=".88"/>
<circle cx="396.9" cy="152.2" r=".88"/>
<circle cx="395.1" cy="127.5" r=".88"/>
<circle cx="164" cy="161" r=".88"/>
</g>
<text font-size="4.6" fill="#00f" x="270.8" y="265.3">ESP8266-Lamp</text>
<g font-size="4.2">
<text x="169.3" y="17.4">+5V</text>
<text x="12.3" y="28">+5V</text>
<text x="117.1" y="29">GND</text>
<text x="205.1" y="24.8">GND</text>
<text x="18.5" y="30.2">GND</text>
<text x="290" y="32.5">GND</text>
<text x="343.8" y="40.7">3V3</text>
<text x="17.6" y="59.8">+5V</text>
<text x="85.5" y="56.6">GND</text>
<text x="283.9" y="60.1">+5V</text>
<text x="27.2" y="68.9">GND</text>
<text x="27.2" y="72.4">GND</text>
<text x="27.3" y="76">GND</text>
<text x="27.3" y="79.5">GND</text>
<text x="27.3" y="83.1">GND</text>
<text x="334.1" y="89.4">GND</text>
<text x="169.5" y="151.9">3V3</text>
<text x="21.1" y="162.5">3V3</text>
<text x="159.5" y="173.7">GND</text>
<text x="21.9" y="224.8">GND</text>
<text x="125" y="232.2">+5V</text>
<text x="234.3" y="244.4">+5V</text>
<text x="285.5" y="244.4">+5V</text>
<text x="336.6" y="244.4">+5V</text>
<text x="393.1" y="246.1">+5V</text>
<text x="46.6" y="274.2">GND</text>
<text x="113.6" y="274.2">GND</text>
</g>
<g font-size="4.2" fill="#00f">
<text x="213.4" y="49.9">自动下载</text>
<text x="56.4" y="99.3">USB Type-c</text>
<text x="213.4" y="97.5">UART CH340C</text>
<text x="382.8" y="97.5">5V-&gt;3V3</text>
<text x="149.9" y="199.8">ESP8266</text>
<text x="392.5" y="265.5">1.0</text>
<text x="310.9" y="275.1">Your Company</text>
<text x="162.3" y="281">触控电路</text>
<text x="304" y="282.9">2021-07-21</text>
</g>
<g font-size="3.9" fill="#800">
<text x="250.5" y="260.8">TITLE:</text>
<text x="379.1" y="265.5">REV:</text>
<text x="287.4" y="275">Company:</text>
<text x="378.7" y="275.7">Sheet: 1/1</text>
<text x="287.4" y="282.7">Date:</text>
<text x="336.4" y="282.8">Draw</text>
<text x="346.6" y="282.8">n By: Goodhao926</text>
</g>
<g font-size="3.2" fill="#800">
<text x="41.6" y="6.7">1</text>
<text x="110.8" y="6.7">2</text>
<text x="179.9" y="6.7">3</text>
<text x="249.1" y="6.7">4</text>
<text x="318.2" y="6.7">5</text>
<text x="4.1" y="41.8">A</text>
<text x="405.9" y="41.8">A</text>
<text x="4.1" y="110.9">B</text>
<text x="405.9" y="110.9">B</text>
<text x="4.1" y="180.1">C</text>
<text x="405.9" y="180.1">C</text>
<text x="4.1" y="249.2">D</text>
<text x="405.9" y="249.2">D</text>
<text x="41.6" y="287.5">1</text>
<text x="110.8" y="287.5">2</text>
<text x="179.9" y="287.5">3</text>
<text x="249.1" y="287.5">4</text>
<text x="318.2" y="287.5">5</text>
</g>
<g font-size="3.2" fill="#000080">
<text x="180.2" y="17.5">10uF</text>
<text x="191.9" y="17.5">C1</text>
<text x="53.6" y="20.9">USB1</text>
<text x="53.6" y="24">TYPE-C16PIN</text>
<text x="180.2" y="26.3">0.1u</text>
<text x="191.9" y="26.3">C2</text>
<text x="140.8" y="33.2">U1</text>
<text x="181.7" y="33.4">10K</text>
<text x="195.4" y="33.4">R1</text>
<text x="220.1" y="35.1">Q1</text>
<text x="140.8" y="36.3">CH340C</text>
<text x="103.7" y="42.2">R3</text>
<text x="114.2" y="42.2">470R</text>
<text x="320.6" y="47">AMS1117-3.3</text>
<text x="320.6" y="43.9">U2</text>
<text x="103.7" y="51">R4</text>
<text x="114.2" y="51">470R</text>
<text x="103.7" y="58.1">C3</text>
<text x="111.4" y="58.1">0.1u</text>
<text x="220.1" y="65.1">Q2</text>
<text x="180.7" y="66.9">10K</text>
<text x="195.4" y="66.9">R2</text>
<text x="306.6" y="68.6">C4</text>
<text x="341.9" y="68.7">C5</text>
<text x="361.2" y="71.8">LED-0603_R</text>
<text x="361.2" y="68.7">LED21</text>
<text x="304.9" y="75.7">10uF</text>
<text x="340.2" y="74">22uF</text>
<text x="357" y="82.8">R12</text>
<text x="357" y="85.9">1k</text>
<text x="211.1" y="118.1">LED1</text>
<text x="229.6" y="119.8">0.1u</text>
<text x="229.8" y="114.5">C13</text>
<text x="262.2" y="119.8">LED2</text>
<text x="288" y="116.3">C18</text>
<text x="309.9" y="118.1">LED3</text>
<text x="332.1" y="114.5">C23</text>
<text x="364.5" y="118.1">LED4</text>
<text x="388.6" y="116.3">C28</text>
<text x="287.8" y="123.3">0.1u</text>
<text x="331.9" y="121.6">0.1u</text>
<text x="388.4" y="123.4">0.1u</text>
<text x="96.6" y="131">ESP-12F(ESP8266MOD)</text>
<text x="96.6" y="127.9">U3</text>
<text x="34.9" y="133.9">R5</text>
<text x="46.4" y="133.9">10K</text>
<text x="229.8" y="133.9">C12</text>
<text x="34.9" y="141">R6</text>
<text x="46.4" y="141">10K</text>
<text x="211.1" y="142.8">LED5</text>
<text x="229.6" y="141">0.1u</text>
<text x="309.9" y="142.8">LED7</text>
<text x="332.1" y="141">C22</text>
<text x="388.6" y="141">C27</text>
<text x="139.9" y="149.8">10K</text>
<text x="154.9" y="149.8">R7</text>
<text x="262.2" y="144.5">LED6</text>
<text x="291" y="147.7">0.1u3</text>
<text x="291" y="144.5">C17</text>
<text x="331.9" y="148">0.1u</text>
<text x="364.5" y="144.5">LED8</text>
<text x="388.4" y="148.1">0.1u</text>
<text x="139.9" y="156.9">10K</text>
<text x="154.9" y="156.9">R8</text>
<text x="229.9" y="163.9">C11</text>
<text x="261.3" y="167.5">LED10</text>
<text x="310.8" y="167.5">LED11</text>
<text x="388.6" y="165.7">C26</text>
<text x="45.9" y="170.9">C7</text>
<text x="61.7" y="170.9">C8</text>
<text x="211.1" y="169.2">LED9</text>
<text x="229.6" y="169.2">0.1u</text>
<text x="291" y="172.4">0.1u3</text>
<text x="291" y="169.2">C16</text>
<text x="342.2" y="172.4">0.1u</text>
<text x="342.2" y="169.2">C21</text>
<text x="363.6" y="169.2">LED12</text>
<text x="388.4" y="172.8">0.1u</text>
<text x="45.9" y="174.1">10uF</text>
<text x="61.7" y="174.1">0.1u</text>
<text x="236.9" y="190.4">C10</text>
<text x="288" y="190.4">C15</text>
<text x="388.6" y="190.4">C25</text>
<text x="211.9" y="192.2">LED13</text>
<text x="236.7" y="197.4">0.1u</text>
<text x="263.1" y="192.2">LED14</text>
<text x="287.8" y="197.4">0.1u</text>
<text x="308.9" y="192.2">LED15</text>
<text x="342.2" y="197.1">0.1u</text>
<text x="342.2" y="193.9">C20</text>
<text x="363.6" y="193.9">LED16</text>
<text x="388.4" y="197.4">0.1u</text>
<text x="237.8" y="209.8">C9</text>
<text x="388.6" y="213.3">C24</text>
<text x="211.9" y="216.8">LED17</text>
<text x="236.7" y="216.8">0.1u</text>
<text x="263.1" y="216.8">LED18</text>
<text x="291" y="221.8">0.1u 3</text>
<text x="291" y="218.6">C14</text>
<text x="310.7" y="216.8">LED19</text>
<text x="342.2" y="221.8">0.1u</text>
<text x="342.2" y="218.6">C19</text>
<text x="363.6" y="218.6">LED20</text>
<text x="388.4" y="220.4">0.1u</text>
<text x="70.2" y="233.8">RH6015-C</text>
<text x="70.2" y="230.7">U4</text>
<text x="96.7" y="238">R9</text>
<text x="109.4" y="238">47K</text>
<text x="95.8" y="245.1">R10</text>
<text x="109.4" y="245.1">47K</text>
<text x="30.6" y="250.4">R11</text>
<text x="44.1" y="248.6">1k</text>
<text x="118.7" y="250.4">C29</text>
<text x="127.5" y="250.3">C30</text>
<text x="21.9" y="258">U5</text>
<text x="54.7" y="255.6">C31</text>
<text x="118.5" y="257.4">10uF</text>
<text x="127.6" y="257.4">100nF</text>
<text x="190.2" y="252.1">U6</text>
<text x="214.9" y="252.1">U7</text>
<text x="21.9" y="261.1">焊盘</text>
<text x="54.7" y="258.8">22pF</text>
<text x="191.9" y="266.2">U8</text>
<text x="214.9" y="266.2">U9</text>
</g>
<g font-size="3.2">
<text x="44.1" y="28.4">A1B12</text>
<text x="56" y="30.1">GND</text>
<text x="308.3" y="51.3">1</text>
<text x="311.7" y="53.1">GND/ADJ</text>
<text x="44.1" y="67.2">B1A12</text>
<text x="56" y="68.9">GND</text>
<text x="198.9" y="123.6">3</text>
<text x="202.4" y="125.4">VSS</text>
<text x="250" y="123.6">3</text>
<text x="253.5" y="125.4">VSS</text>
<text x="297.7" y="123.6">3</text>
<text x="301.2" y="125.4">VSS</text>
<text x="352.3" y="123.6">3</text>
<text x="355.8" y="125.4">VSS</text>
<text x="106.3" y="141.3">RXD0</text>
<text x="118.4" y="139.5">15</text>
<text x="198.9" y="148.3">3</text>
<text x="250" y="148.3">3</text>
<text x="352.3" y="148.3">3</text>
<text x="202.4" y="150.1">VSS</text>
<text x="253.5" y="150.1">VSS</text>
<text x="301.2" y="150.1">VSS</text>
<text x="355.8" y="150.1">VSS</text>
<text x="198.9" y="173">3</text>
<text x="250" y="173">3</text>
<text x="352.3" y="173">3</text>
<text x="202.4" y="174.8">VSS</text>
<text x="253.5" y="174.8">VSS</text>
<text x="301.2" y="174.8">VSS</text>
<text x="355.8" y="174.8">VSS</text>
<text x="198.9" y="197.7">3</text>
<text x="250" y="197.7">3</text>
<text x="297.7" y="197.7">3</text>
<text x="352.3" y="197.7">3</text>
<text x="202.4" y="199.5">VSS</text>
<text x="253.5" y="199.5">VSS</text>
<text x="301.2" y="199.5">VSS</text>
<text x="355.8" y="199.5">VSS</text>
<text x="198.9" y="222.4">3</text>
<text x="202.4" y="224.2">VSS</text>
<text x="250" y="222.4">3</text>
<text x="253.5" y="224.2">VSS</text>
<text x="302.9" y="224.2">VSS</text>
<text x="352.3" y="222.4">3</text>
<text x="355.8" y="224.2">VSS</text>
</g>
<g font-size="3.2" fill="#00f">
<text x="219.4" y="26.1">GPIO0</text>
<text x="46.1" y="31.9">A4B9</text>
<text x="50.3" y="35.4">A5</text>
<text x="56" y="33.7">VBUS</text>
<text x="32.5" y="38.4">D+</text>
<text x="32.5" y="41.9">D-</text>
<text x="50.3" y="38.9">A6</text>
<text x="56" y="37.2">CC1</text>
<text x="56" y="40.7">DP1</text>
<text x="128.5" y="40.7">1</text>
<text x="50.3" y="42.5">A7</text>
<text x="50.3" y="46">A8</text>
<text x="56" y="44.2">DN1</text>
<text x="56" y="47.8">SBU1</text>
<text x="87.1" y="43.7">ESP_RXD0</text>
<text x="87.1" y="47.2">ESP_TXD0</text>
<text x="128.5" y="47.8">3</text>
<text x="128.5" y="44.2">2</text>
<text x="133" y="45.6">TXD</text>
<text x="133" y="42.1">GND</text>
<text x="144.5" y="45.6">R232</text>
<text x="153.5" y="44.2">15</text>
<text x="153.5" y="47.8">14</text>
<text x="32.5" y="52.5">D+</text>
<text x="50.3" y="49.5">B5</text>
<text x="50.3" y="53.1">B6</text>
<text x="56" y="51.3">CC2</text>
<text x="128.5" y="51.3">4</text>
<text x="133" y="52.7">V3</text>
<text x="133" y="49.2">RXD</text>
<text x="143.5" y="52.7">DTR#</text>
<text x="143.8" y="49.2">RTS#</text>
<text x="153.5" y="51.3">13</text>
<text x="32.5" y="56.1">D-</text>
<text x="50.3" y="56.6">B7</text>
<text x="56" y="54.8">DP2</text>
<text x="56" y="58.3">DN2</text>
<text x="120.6" y="54.3">D+</text>
<text x="120.6" y="57.8">D-</text>
<text x="128.5" y="58.3">6</text>
<text x="128.5" y="54.8">5</text>
<text x="133" y="59.8">D-</text>
<text x="133" y="56.2">D+</text>
<text x="143.1" y="56.2">DCD#</text>
<text x="146.6" y="59.8">RI#</text>
<text x="153.5" y="54.8">12</text>
<text x="153.5" y="58.3">11</text>
<text x="308.3" y="54.8">2</text>
<text x="308.3" y="58.3">3</text>
<text x="311.7" y="56.6">Vout</text>
<text x="326.5" y="56.6">Vout</text>
<text x="335.3" y="54.8">4</text>
<text x="46.1" y="63.6">B4A9</text>
<text x="50.3" y="60.1">B8</text>
<text x="56" y="61.9">SBU2</text>
<text x="56" y="65.4">VBUS</text>
<text x="128.5" y="65.4">8</text>
<text x="128.5" y="61.9">7</text>
<text x="133" y="63.3">NC.</text>
<text x="143.3" y="63.3">DSR#</text>
<text x="153.5" y="61.9">10</text>
<text x="155.2" y="65.4">9</text>
<text x="311.7" y="60.1">Vin</text>
<text x="52.5" y="70.7">1</text>
<text x="133" y="66.8">NC.</text>
<text x="143.8" y="66.8">CTS#</text>
<text x="219.4" y="70.2">ESP_RST</text>
<text x="52.5" y="74.2">2</text>
<text x="52.5" y="77.8">3</text>
<text x="56" y="72.5">SHELL</text>
<text x="56" y="76">SHELL</text>
<text x="52.5" y="81.3">4</text>
<text x="56" y="79.5">SHELL</text>
<text x="56" y="83">SHELL</text>
<text x="218.8" y="125.4">DOUT</text>
<text x="229.5" y="123.6">2</text>
<text x="269.9" y="125.4">DOUT</text>
<text x="280.6" y="123.6">2</text>
<text x="317.6" y="125.4">DOUT</text>
<text x="328.3" y="123.6">2</text>
<text x="372.2" y="125.4">DOUT</text>
<text x="382.9" y="123.6">2</text>
<text x="198.9" y="127.1">4</text>
<text x="202.4" y="128.9">DIN</text>
<text x="250" y="127.1">4</text>
<text x="253.5" y="128.9">DIN</text>
<text x="297.7" y="127.1">4</text>
<text x="301.2" y="128.9">DIN</text>
<text x="352.3" y="127.1">4</text>
<text x="355.8" y="128.9">DIN</text>
<text x="51.9" y="135.4">ESP_RST</text>
<text x="77.2" y="136">1</text>
<text x="82.4" y="137.7">RST</text>
<text x="106.5" y="137.7">TXD0</text>
<text x="118.4" y="136">16</text>
<text x="125.9" y="135.4">ESP_TXD0</text>
<text x="193" y="133.7">ESP_IO5</text>
<text x="77.2" y="139.5">2</text>
<text x="77.2" y="143">3</text>
<text x="82.4" y="141.3">ADC</text>
<text x="118.4" y="143">14</text>
<text x="125.9" y="139">ESP_RXD0</text>
<text x="125.9" y="142.5">ESP_IO5</text>
<text x="77.2" y="146.5">4</text>
<text x="82.4" y="144.8">EN(CH-PD)</text>
<text x="82.4" y="148.3">GPIO16</text>
<text x="109.3" y="148.3">IO4</text>
<text x="109.3" y="144.8">IO5</text>
<text x="118.4" y="146.5">13</text>
<text x="125.9" y="146">ESP_IO4</text>
<text x="229.5" y="148.3">2</text>
<text x="280.6" y="148.3">2</text>
<text x="328.3" y="148.3">2</text>
<text x="382.9" y="148.3">2</text>
<text x="77.2" y="150.1">5</text>
<text x="77.2" y="153.6">6</text>
<text x="82.4" y="151.8">GPIO14</text>
<text x="82.4" y="155.4">GPIO12</text>
<text x="109.3" y="155.4">IO2</text>
<text x="109.3" y="151.8">IO0</text>
<text x="118.4" y="153.6">11</text>
<text x="118.4" y="150.1">12 GPIO0</text>
<text x="198.9" y="151.8">4</text>
<text x="202.4" y="153.6">DIN</text>
<text x="218.8" y="150.1">DOUT</text>
<text x="250" y="151.8">4</text>
<text x="253.5" y="153.6">DIN</text>
<text x="269.9" y="150.1">DOUT</text>
<text x="297.7" y="151.8">4</text>
<text x="301.2" y="153.6">DIN</text>
<text x="317.6" y="150.1">DOUT</text>
<text x="352.3" y="151.8">4</text>
<text x="355.8" y="153.6">DIN</text>
<text x="372.2" y="150.1">DOUT</text>
<text x="77.2" y="157.1">7</text>
<text x="82.4" y="158.9">GPIO13</text>
<text x="107.2" y="158.9">IO15</text>
<text x="118.4" y="160.7">9</text>
<text x="118.4" y="157.1">10</text>
<text x="107.8" y="162.4">GND</text>
<text x="91.4" y="170.3" transform="rotate(-90 91.4 170.3)">CS0</text>
<text x="94.9" y="170.3" transform="rotate(-90 94.9 170.3)">MISO</text>
<text x="98.4" y="170.3" transform="rotate(-90 98.4 170.3)">IO9</text>
<text x="102" y="170.3" transform="rotate(-90 102 170.3)">IO10</text>
<text x="105.5" y="170.3" transform="rotate(-90 105.5 170.3)">MOSI</text>
<text x="109" y="170.3" transform="rotate(-90 109 170.3)">SCLK</text>
<text x="229.5" y="173">2</text>
<text x="280.6" y="173">2</text>
<text x="328.3" y="173">2</text>
<text x="382.9" y="173">2</text>
<text x="89.6" y="177.6" transform="rotate(-90 89.6 177.6)">17</text>
<text x="93.1" y="177.6" transform="rotate(-90 93.1 177.6)">18</text>
<text x="96.7" y="177.6" transform="rotate(-90 96.7 177.6)">19</text>
<text x="100.2" y="177.6" transform="rotate(-90 100.2 177.6)">20</text>
<text x="103.7" y="177.6" transform="rotate(-90 103.7 177.6)">21</text>
<text x="107.2" y="177.6" transform="rotate(-90 107.2 177.6)">22</text>
<text x="198.9" y="176.5">4</text>
<text x="202.4" y="178.3">DIN</text>
<text x="218.8" y="174.8">DOUT</text>
<text x="250" y="176.5">4</text>
<text x="253.5" y="178.3">DIN</text>
<text x="269.9" y="174.8">DOUT</text>
<text x="297.7" y="176.5">4</text>
<text x="301.2" y="178.3">DIN</text>
<text x="317.6" y="174.8">DOUT</text>
<text x="352.3" y="176.5">4</text>
<text x="355.8" y="178.3">DIN</text>
<text x="372.2" y="174.8">DOUT</text>
<text x="229.5" y="197.7">2</text>
<text x="280.6" y="197.7">2</text>
<text x="328.3" y="197.7">2</text>
<text x="382.9" y="197.7">2</text>
<text x="198.9" y="201.2">4</text>
<text x="202.4" y="203">DIN</text>
<text x="218.8" y="199.5">DOUT</text>
<text x="250" y="201.2">4</text>
<text x="253.5" y="203">DIN</text>
<text x="269.9" y="199.5">DOUT</text>
<text x="297.7" y="201.2">4</text>
<text x="301.2" y="203">DIN</text>
<text x="317.6" y="199.5">DOUT</text>
<text x="352.3" y="201.2">4</text>
<text x="355.8" y="203">DIN</text>
<text x="372.2" y="199.5">DOUT</text>
<text x="198.9" y="225.9">4</text>
<text x="202.4" y="227.7">DIN</text>
<text x="218.8" y="224.2">DOUT</text>
<text x="229.5" y="222.4">2</text>
<text x="250" y="225.9">4</text>
<text x="253.5" y="227.7">DIN</text>
<text x="269.9" y="224.2">DOUT</text>
<text x="280.6" y="222.4">2</text>
<text x="299.4" y="225.9">4</text>
<text x="302.9" y="227.7">DIN</text>
<text x="319.3" y="224.2">DOUT</text>
<text x="330" y="222.4">2</text>
<text x="352.3" y="225.9">4</text>
<text x="355.8" y="227.7">DIN</text>
<text x="372.2" y="224.2">DOUT</text>
<text x="382.9" y="222.4">2</text>
<text x="41.3" y="237.7">ESP_IO4</text>
<text x="58" y="238.3">1</text>
<text x="62.4" y="239.7">OC</text>
<text x="75.3" y="239.7">TOG</text>
<text x="84.7" y="238.3">6</text>
<text x="58" y="241.8">2</text>
<text x="58" y="245.3">3</text>
<text x="62.4" y="243.2">GND</text>
<text x="75.1" y="243.2">VDD</text>
<text x="84.7" y="245.3">4</text>
<text x="84.7" y="241.8">5</text>
<text x="62.4" y="246.7">TCH</text>
<text x="73.7" y="246.7">AHLB</text>
<text x="190.2" y="255.9">1</text>
<text x="194.7" y="257.3">1</text>
<text x="213.2" y="255.9">1</text>
<text x="217.7" y="257.3">1</text>
<text x="190.2" y="271.8">1</text>
<text x="194.7" y="273.2">1</text>
<text x="213.2" y="271.8">1</text>
<text x="217.7" y="273.2">1</text>
</g>
<g font-size="3.2" fill="#f00">
<text x="153.5" y="40.7">16</text>
<text x="146.2" y="42.1">VCC</text>
<text x="220.9" y="128.9">VDD</text>
<text x="229.5" y="127.1">1</text>
<text x="272.1" y="128.9">VDD</text>
<text x="280.6" y="127.1">1</text>
<text x="319.7" y="128.9">VDD</text>
<text x="328.3" y="127.1">1</text>
<text x="374.4" y="128.9">VDD</text>
<text x="382.9" y="127.1">1</text>
<text x="220.9" y="153.6">VDD</text>
<text x="229.5" y="151.8">1</text>
<text x="272.1" y="153.6">VDD</text>
<text x="280.6" y="151.8">1</text>
<text x="319.7" y="153.6">VDD</text>
<text x="328.3" y="151.8">1</text>
<text x="374.4" y="153.6">VDD</text>
<text x="382.9" y="151.8">1</text>
<text x="77.2" y="160.7">8</text>
<text x="82.4" y="162.4">VCC</text>
<text x="220.9" y="178.3">VDD</text>
<text x="229.5" y="176.5">1</text>
<text x="272.1" y="178.3">VDD</text>
<text x="280.6" y="176.5">1</text>
<text x="319.7" y="178.3">VDD</text>
<text x="328.3" y="176.5">1</text>
<text x="374.4" y="178.3">VDD</text>
<text x="382.9" y="176.5">1</text>
<text x="220.9" y="203">VDD</text>
<text x="229.5" y="201.2">1</text>
<text x="272.1" y="203">VDD</text>
<text x="280.6" y="201.2">1</text>
<text x="319.7" y="203">VDD</text>
<text x="328.3" y="201.2">1</text>
<text x="374.4" y="203">VDD</text>
<text x="382.9" y="201.2">1</text>
<text x="220.9" y="227.7">VDD</text>
<text x="229.5" y="225.9">1</text>
<text x="272.1" y="227.7">VDD</text>
<text x="280.6" y="225.9">1</text>
<text x="321.5" y="227.7">VDD</text>
<text x="330" y="225.9">1</text>
<text x="374.4" y="227.7">VDD</text>
<text x="382.9" y="225.9">1</text>
</g>
</svg>
